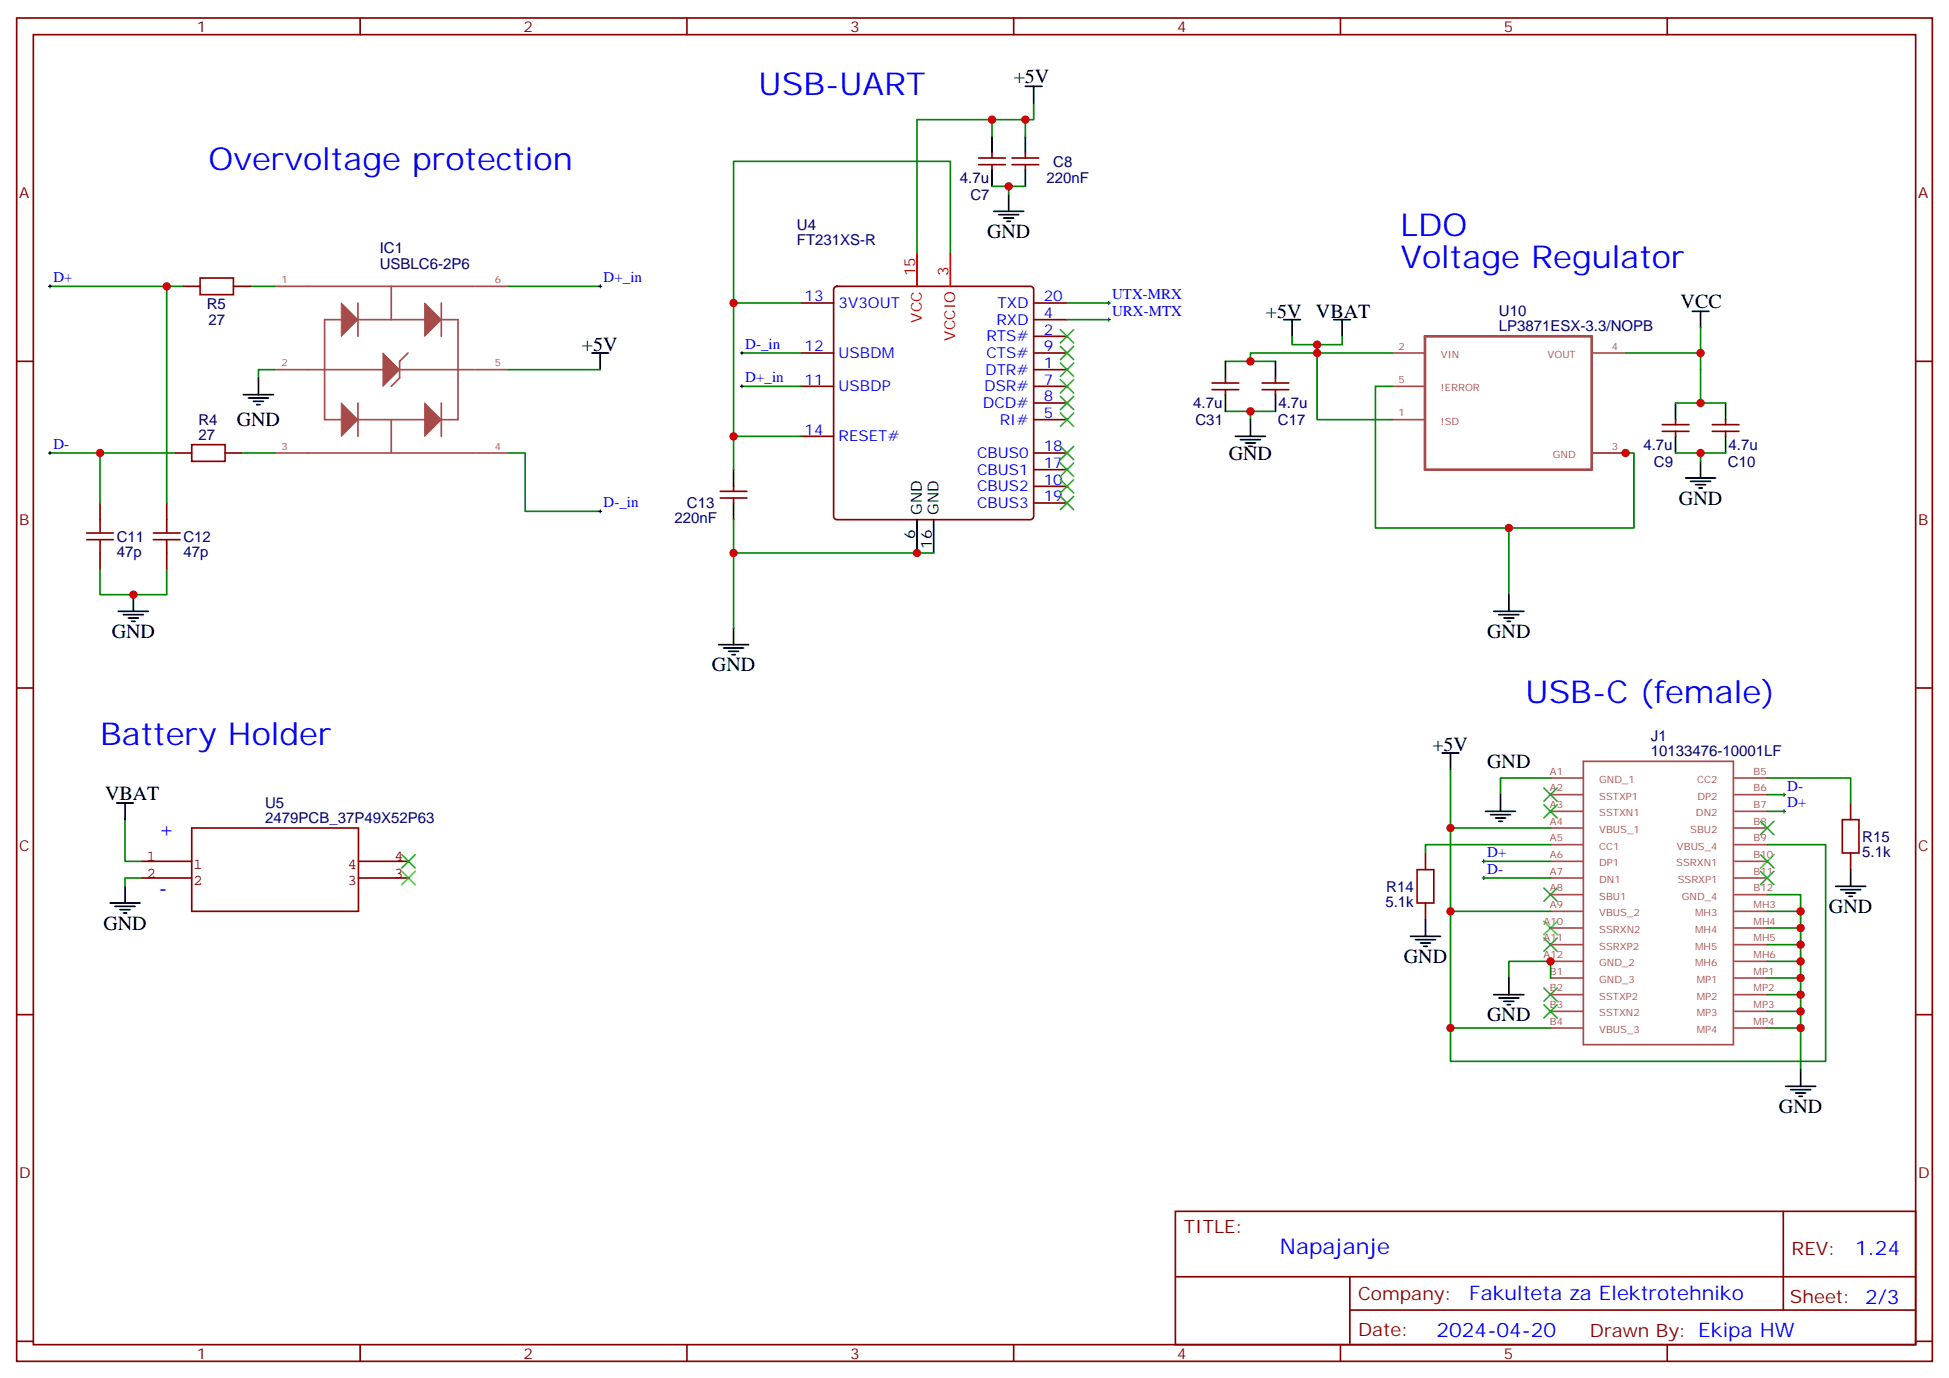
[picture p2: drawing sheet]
<svg xmlns="http://www.w3.org/2000/svg" width="412mm" height="292mm" viewBox="0 0 412 292" stroke-linecap="round" stroke-linejoin="round" font-family="sans-serif">
<g fill="none" stroke="#870000" stroke-width=".35">
<path d="M3.5 3.8h405.4v284.3h-405.4zM7.1 7.3h398.2v277.3h-398.2zM76.2 3.8v3.5M145.3 3.8v3.5M214.5 3.8v3.5M283.6 3.8v3.5M352.8 3.8v3.5M207.1 33.4h5.6M207.1 34.9h5.6M209.9 32.4v1M209.9 34.9v1M214.1 33.4h5.7"/>
<path d="M214.1 34.9h5.7M217 32.4v1M217 34.9v1M3.5 76.5h3.6M38.8 60.6h3.5M49.4 60.6h3.5M169.3 64.1h7.1M169.3 74.7h7.1M176.6 60.8l.5-.2h40.9a.71 .71 0 0 1 .7 .7v48a.76 .76 0 0 1-.7 .7h-40.9a.76 .76 0 0 1-.7-.7v-48zM218.7 64.1h7.1M218.7 67.7h7.1M218.7 71.2h7.1"/>
<path d="M218.7 74.7h7.1M218.7 78.2h7.1M405.3 76.5h3.6M37 95.9h3.6M47.6 95.9h3.6M169.3 81.8h7.1M169.3 92.4h7.1M218.7 81.8h7.1M218.7 85.3h7.1M218.7 88.8h7.1M218.7 95.9h7.1M218.7 99.4h7.1"/>
<path d="M256.5 81.1h5.6M256.5 82.5h5.6M259.3 80v1.1M259.3 82.5v1M267.1 81.1h5.6M267.1 82.5h5.6M269.9 80v1.1M269.9 82.5v1M351.7 89.9h5.7M351.7 91.3h5.7M354.5 88.8v1.1M354.5 91.3v1.1"/>
<path d="M362.3 89.9h5.6M362.3 91.3h5.6M365.1 88.8v1.1M365.1 91.3v1.1M21.2 106.5v3.5M21.2 117.1v3.5M35.3 106.5v3.5M35.3 117.1v3.5M152.4 104h5.6M152.4 105.4h5.6M155.2 102.9v1.1M155.2 105.4v1.1"/>
<path d="M218.7 102.9h7.1M218.7 106.5h7.1M3.5 145.6h3.6M405.3 145.6h3.6M391.6 170v3.5M301.6 180.6v3.5M301.6 191.1v3.6M391.6 180.6v3.5M3.5 214.8h3.6M405.3 214.8h3.6M248.7 256.4h156.6v28.2h-156.6zM377.3 256.4v20.9"/>
<path d="M248.7 270.2h156.5M285.6 277.3h119.6M285.6 270.2v14.2M3.5 283.9h3.6M76.2 284.6v3.5M145.3 284.6v3.5M214.5 284.6v3.5M283.6 284.6v3.5M352.8 284.6v3.5M405.3 283.9h3.6"/>
</g>
<path d="M194 53.6v7M201.1 53.6v7" fill="none" stroke="#f00" stroke-width=".35"/>
<g fill="none" stroke="#000" stroke-width=".35">
<path d="M217 18.3h3.5M218.7 18.3v3.5M209.9 28.9v3.5M209.9 35.9v3.5M217 28.9v3.5M217 35.9v3.5M210.3 44.7h6.3M211.3 45.4h4.2M212.4 46.1h2.1M213.1 46.8h.7M213.4 41.2v3.5M125.2 74.7h3.6"/>
<path d="M127 74.7v3.5M259.3 76.5v3.5M269.9 76.5v3.5M271.6 67.7h3.6M273.4 67.7v3.5M282.2 67.7h3.6M284 67.7v3.5M358.1 65.9h3.5M359.8 65.9v3.5M51.5 83.5h6.4M52.6 84.2h4.2M53.6 84.9h2.1"/>
<path d="M54.3 85.7h.7M54.7 80v3.5M155.2 99.4v3.5M259.3 83.5v3.6M261.4 92.4h6.4M262.5 93.1h4.2M263.5 93.8h2.1M264.2 94.5h.7M264.6 88.8v3.6M269.9 83.5v3.6M354.5 85.3v3.5M354.5 92.4v3.5"/>
<path d="M359.8 97.6v3.6M365.1 85.3v3.5M365.1 92.4v3.5M155.2 106.5v3.5M194 110v7.1M197.6 110v7.1M356.7 101.2h6.3M357.7 101.9h4.2M358.8 102.6h2.1M359.5 103.3h.7M25 129.4h6.4M26.1 130.1h4.2"/>
<path d="M27.2 130.8h2.1M27.9 131.5h.7M28.2 125.9v3.5M152 136.5h6.4M153.1 137.2h4.2M154.2 137.9h2.1M154.9 138.6h.7M155.2 132.9v3.6M316.1 129.4h6.3M317.1 130.1h4.3M318.2 130.8h2.1M318.9 131.5h.7"/>
<path d="M319.3 125.9v3.5M305.2 159.4h3.5M306.9 159.4v3.5M24.7 170h3.5M26.5 170v3.5M314.3 171.7h6.4M315.4 172.4h4.2M316.4 173.1h2.2M317.1 173.8h.8M317.5 168.2v3.5M23.3 191.1h6.3M24.3 191.8h4.3"/>
<path d="M25.4 192.5h2.1M26.1 193.3h.7M26.5 187.6v3.5M298.4 198.2h6.4M299.5 198.9h4.2M300.6 199.6h2.1M301.6 194.7v3.5M388.4 187.6h6.4M389.5 188.3h4.2M390.5 189h2.1M391.2 189.7h.7M391.6 184.1v3.5"/>
<path d="M301.3 200.3h.7M316.1 210.5h6.3M317.1 211.2h4.3M318.2 211.9h2.1M318.9 212.7h.7M319.3 207v3.5M377.8 229.9h6.4M378.9 230.6h4.2M379.9 231.4h2.2M380.6 232.1h.8M381 226.4v3.5"/>
</g>
<g fill="none" stroke="#3c3" stroke-width=".35">
<path d="M224.4 69.8l2.8 2.8M224.4 73.3l2.8 2.8M224.4 76.8l2.8 2.9M227.2 69.8l-2.8 2.8M227.2 73.3l-2.8 2.8M227.2 76.8l-2.8 2.9M224.4 80.4l2.8 2.8M224.4 83.9l2.8 2.8M224.4 87.4l2.8 2.8M224.4 94.5l2.8 2.8M224.4 98l2.8 2.8M227.2 80.4l-2.8 2.8"/>
<path d="M227.2 83.9l-2.8 2.8M227.2 87.4l-2.8 2.8M227.2 94.5l-2.8 2.8M227.2 98l-2.8 2.8M224.4 101.5l2.8 2.9M224.4 105.1l2.8 2.8M227.2 101.5l-2.8 2.9M227.2 105.1l-2.8 2.8M326.7 166.8l2.8 2.8M326.7 170.3l2.8 2.8M329.5 166.8l-2.8 2.8M329.5 170.3l-2.8 2.8"/>
<path d="M372.5 173.8l2.9 2.9M375.4 173.8l-2.9 2.9M85 180.9l2.8 2.8M85 184.4l2.8 2.9M87.8 180.9l-2.8 2.8M87.8 184.4l-2.8 2.9M326.7 188l2.8 2.8M326.7 195l2.8 2.8M326.7 198.5l2.8 2.9M329.5 188l-2.8 2.8M329.5 195l-2.8 2.8M329.5 198.5l-2.8 2.9"/>
<path d="M372.5 184.4l2.9 2.9M372.5 180.9l2.9 2.8M375.4 184.4l-2.9 2.9M375.4 180.9l-2.9 2.8M326.7 209.1l2.8 2.8M326.7 212.7l2.8 2.8M329.5 209.1l-2.8 2.8M329.5 212.7l-2.8 2.8"/>
</g>
<g fill="none" stroke="#008700" stroke-width=".35">
<path d="M209.9 25.3v3.6M209.9 39.4h7.1M213.4 39.4v1.8M217 25.3v3.6M218.7 21.8v3.5h-24.7v28.3M201.1 53.6v-19.5h-45.9v30h14.1M10.6 60.6h28.2M35.3 60.6v45.9M52.9 60.6h5.3M58.2 78.2h-3.5v1.8M107.6 60.6h19.4M107.6 78.2h19.4"/>
<path d="M155.2 64.1v28.3h14.1M157 74.7h12.3M225.8 67.7h8.8M225.8 64.1h8.8M259.3 76.5h10.6M273.4 71.2v1.8h5.3M278.7 74.7v14.1h15.9M278.7 74.7h15.9M278.7 74.7h-14.1v1.8M284 71.2v1.8h-5.3v1.7M344 74.7h15.8v10.6M359.8 69.4v5.3"/>
<path d="M10.6 95.9h26.4M21.2 95.9v10.6M51.2 95.9h7M107.6 95.9h3.5v12.3h15.9M155.2 92.4v7M157 81.8h12.3M259.3 87.1h10.6M264.6 87.1v1.7M294.6 81.8h-3.6v30h54.7v-15.9h-1.7M354.5 95.9h10.6M354.5 85.3h10.6M359.8 95.9v1.7"/>
<path d="M155.2 117.1v15.8M155.2 110v7.1h42.4M319.3 111.8v14.1M21.2 120.6v5.3h14.1v-5.3M26.5 173.5v8.8h3.5M306.9 162.9v12.4M328.1 175.3h-21.2v17.6h21.2M328.1 164.7h-10.6v3.5M328.1 178.8h-26.5v1.8M373.9 178.8h12.4v45.8h-79.4v-7M373.9 164.7h17.7v5.3M373.9 171.7h3.6"/>
<path d="M373.9 168.2h3.6M30 185.8h-3.5v1.8M306.9 192.9v24.7h21.2M314 185.8h14.1M314 182.3h14.1M373.9 189.4h7.1v37M373.9 200h7.1M373.9 196.4h7.1M373.9 192.9h7.1M319.3 207v-3.5h8.8v3.5M373.9 217.6h7.1M373.9 214.1h7.1"/>
<path d="M373.9 210.5h7.1M373.9 207h7.1M373.9 203.5h7.1"/>
</g>
<g fill="none" stroke="#000" stroke-width=".21">
<path d="M10.2 60.6h.7M10.6 60.3v.7M126.6 60.6h.8M127 60.3v.7M156.6 74.7h.7M157 74.4v.7M234.2 67.7h.7M234.2 64.1h.7M234.6 63.8v.7M234.6 67.3v.7M10.2 95.9h.7M10.6 95.5v.7"/>
<path d="M156.6 81.8h.7M157 81.4v.7M126.6 108.2h.8M127 107.9v.7M377.1 171.7h.7M377.1 168.2h.7M377.5 167.9v.7M377.5 171.4v.7M313.6 185.8h.7M313.6 182.3h.7M314 182v.7M314 185.5v.7"/>
</g>
<path d="M40.6 175.3h35.2v17.6h-35.2zM30 182.3h10.6M30 185.8h10.6M75.8 182.3h10.6M75.8 185.8h10.6" fill="none" stroke="#850000" stroke-width=".35"/>
<g fill="none" stroke="#a64a4a" stroke-width=".35">
<path d="M58.2 78.2h42.2M58.2 60.6h42.2M72.2 67.7h-3.5v21.1h3.5M75.7 64.1v7.1M75.7 67.7h14.1M82.8 60.6v7.1M86.3 74.7l-1.7 1.8v3.5l-1.8 1.8M93.4 64.1v7.1M93.4 67.7h3.5v21.1h-3.5M100.7 78.2h6.9M100.7 60.6h6.9M294.6 74.7h6.9"/>
<path d="M337 74.7h7M58.2 95.9h42.2M75.7 85.3v7.1M75.7 88.8h14.1M82.8 88.8v7.1M93.4 85.3v7.1M100.7 95.9h6.9M294.6 88.8h6.9M294.6 81.8h6.9M337 95.9h7M328.1 164.7h6.9M328.1 168.2h6.9"/>
<path d="M328.1 171.7h6.9M328.1 175.3h6.9M328.1 178.8h6.9M335 161.1h31.8v60h-31.8zM367 164.7h6.9M367 168.2h6.9M367 171.7h6.9M367 175.3h6.9M367 178.8h6.9M328.1 182.3h6.9M328.1 185.8h6.9M328.1 189.4h6.9"/>
<path d="M328.1 192.9h6.9M328.1 196.4h6.9M328.1 200h6.9M367 182.3h6.9M367 185.8h6.9M367 189.4h6.9M367 192.9h6.9M367 196.4h6.9M367 200h6.9M328.1 203.5h6.9M328.1 207h6.9M328.1 210.5h6.9"/>
<path d="M328.1 214.1h6.9M328.1 217.6h6.9M367 203.5h6.9M367 207h6.9M367 210.5h6.9M367 214.1h6.9M367 217.6h6.9"/>
</g>
<g fill="#a64a4a" stroke="#a64a4a" stroke-width=".21">
<path d="M81 74.7l3.6 3.5-3.6 3.6z"/>
<path d="M72.2 64.1l3.5 3.6-3.5 3.5z"/>
<path d="M72.2 85.3l3.5 3.5-3.5 3.6z"/>
<path d="M89.8 85.3l3.6 3.5-3.6 3.6z"/>
<path d="M89.8 64.1l3.6 3.6-3.6 3.5z"/>
</g>
<path d="M42.3 58.8h7.1v3.6h-7.1zM40.6 94.1h7v3.5h-7zM18.3 114.2h5.7M18.3 112.8h5.7M21.2 110v2.8M21.2 114.2v2.9M32.5 114.2h5.6M32.5 112.8h5.6M35.3 110v2.8M35.3 114.2v2.9M389.8 173.5h3.5v7.1h-3.5zM299.9 184.1h3.5v7h-3.5z" fill="none" stroke="#a10000" stroke-width=".35"/>
<path d="M301.5 71.2h35.3v28.2h-35.3z" fill="none" stroke="#a64a4a" stroke-width=".57"/>
<g fill="#c00">
<circle cx="155.2" cy="64.1" r=".88"/>
<circle cx="209.9" cy="25.3" r=".88"/>
<circle cx="217" cy="25.3" r=".88"/>
<circle cx="213.4" cy="39.4" r=".88"/>
<circle cx="306.9" cy="192.9" r=".88"/>
<circle cx="306.9" cy="217.6" r=".88"/>
<circle cx="328.1" cy="203.5" r=".88"/>
<circle cx="381" cy="217.6" r=".88"/>
<circle cx="381" cy="214.1" r=".88"/>
<circle cx="381" cy="210.5" r=".88"/>
<circle cx="381" cy="207" r=".88"/>
<circle cx="381" cy="203.5" r=".88"/>
<circle cx="381" cy="200" r=".88"/>
<circle cx="381" cy="196.4" r=".88"/>
<circle cx="381" cy="192.9" r=".88"/>
<circle cx="194" cy="117.1" r=".88"/>
<circle cx="155.2" cy="117.1" r=".88"/>
<circle cx="155.2" cy="92.4" r=".88"/>
<circle cx="306.9" cy="175.3" r=".88"/>
<circle cx="28.2" cy="125.9" r=".88"/>
<circle cx="21.2" cy="95.9" r=".88"/>
<circle cx="35.3" cy="60.6" r=".88"/>
<circle cx="278.7" cy="74.7" r=".88"/>
<circle cx="278.7" cy="73" r=".88"/>
<circle cx="319.3" cy="111.8" r=".88"/>
<circle cx="344" cy="95.9" r=".88"/>
<circle cx="359.8" cy="74.7" r=".88"/>
<circle cx="359.8" cy="85.3" r=".88"/>
<circle cx="359.8" cy="95.9" r=".88"/>
<circle cx="264.6" cy="87.1" r=".88"/>
<circle cx="264.6" cy="76.5" r=".88"/>
</g>
<g font-size="6.7" fill="#00f">
<text x="160.5" y="20">USB-UART</text>
<text x="44.1" y="35.9">Overvoltage protection</text>
<text x="296.3" y="50">LDO</text>
<text x="296.3" y="56.7">Voltage Regulator</text>
<text x="322.8" y="148.8">USB-C (female)</text>
<text x="21.2" y="157.6">Battery Holder</text>
</g>
<text font-size="4.6" fill="#00f" x="270.8" y="265.4">Napajanje</text>
<g font-size="4.2">
<text x="214.5" y="17.6">+5V</text>
<text x="208.8" y="50.4">GND</text>
<text x="355.6" y="65.2">VCC</text>
<text x="267.9" y="67.3">+5V</text>
<text x="278.4" y="67.3">VBAT</text>
<text x="123.1" y="74.3">+5V</text>
<text x="50.1" y="90.2">GND</text>
<text x="260" y="97.3">GND</text>
<text x="355.2" y="106.8">GND</text>
<text x="23.6" y="135">GND</text>
<text x="314.7" y="135">GND</text>
<text x="150.6" y="142.1">GND</text>
<text x="303.1" y="159">+5V</text>
<text x="314.7" y="162.6">GND</text>
<text x="22.2" y="169.3">VBAT</text>
<text x="21.9" y="196.8">GND</text>
<text x="387" y="193.3">GND</text>
<text x="297" y="203.8">GND</text>
<text x="314.7" y="216.2">GND</text>
<text x="376.4" y="235.6">GND</text>
</g>
<g font-size="4.2" fill="#00f">
<text x="33.5" y="177">+</text>
<text x="33.5" y="189.4">-</text>
<text x="392.5" y="265.7">1.24</text>
<text x="310.9" y="275.2">Fakulteta za Elektrotehniko</text>
<text x="304" y="283">2024-04-20</text>
</g>
<g font-size="3.9" fill="#800">
<text x="250.5" y="261">TITLE:</text>
<text x="379.1" y="265.7">REV:</text>
<text x="287.4" y="275.2">Company:</text>
<text x="378.7" y="275.8">Sheet: 2/3</text>
<text x="287.4" y="282.9">Date:</text>
<text x="336.4" y="282.9">Drawn By: Ekipa HW</text>
</g>
<g font-size="3.2" fill="#800">
<text x="41.6" y="6.8">1</text>
<text x="110.8" y="6.8">2</text>
<text x="179.9" y="6.8">3</text>
<text x="249.1" y="6.8">4</text>
<text x="318.2" y="6.8">5</text>
<text x="4.1" y="41.9">A</text>
<text x="405.9" y="41.9">A</text>
<text x="4.1" y="111.1">B</text>
<text x="405.9" y="111.1">B</text>
<text x="4.1" y="180.2">C</text>
<text x="405.9" y="180.2">C</text>
<text x="4.1" y="249.3">D</text>
<text x="405.9" y="249.3">D</text>
<text x="41.6" y="287.6">1</text>
<text x="110.8" y="287.6">2</text>
<text x="179.9" y="287.6">3</text>
<text x="249.1" y="287.6">4</text>
<text x="318.2" y="287.6">5</text>
</g>
<g font-size="3.2" fill="#000080">
<text x="222.9" y="35.3">C8</text>
<text x="203.1" y="38.8">4.7u</text>
<text x="221.4" y="38.8">220nF</text>
<text x="205.3" y="42.3">C7</text>
<text x="80.3" y="53.6">IC1</text>
<text x="168.6" y="51.8">FT231XS-R</text>
<text x="168.6" y="48.6">U4</text>
<text x="80.3" y="56.8">USBLC6-2P6</text>
<text x="43.8" y="65.3">R5</text>
<text x="44.1" y="68.8">27</text>
<text x="317.2" y="70.1">LP3871ESX-3.3/NOPB</text>
<text x="317.2" y="67">U10</text>
<text x="42" y="89.9">R4</text>
<text x="252.5" y="86.4">4.7u</text>
<text x="253" y="90">C31</text>
<text x="270.4" y="90">C17</text>
<text x="270.5" y="86.4">4.7u</text>
<text x="42" y="93.1">27</text>
<text x="347.7" y="95.2">4.7u</text>
<text x="365.7" y="95.2">4.7u</text>
<text x="350" y="98.8">C9</text>
<text x="365.6" y="98.8">C10</text>
<text x="145.4" y="107.6">C13</text>
<text x="142.7" y="110.8">220nF</text>
<text x="24.7" y="117.8">47p</text>
<text x="24.7" y="114.7">C11</text>
<text x="38.8" y="117.8">47p</text>
<text x="38.8" y="114.7">C12</text>
<text x="349.3" y="160.1">10133476-10001LF</text>
<text x="349.3" y="156.9">J1</text>
<text x="56.1" y="171">U5</text>
<text x="56.1" y="174.2">2479PCB_37P49X52P63</text>
<text x="394.1" y="178.2">R15</text>
<text x="394.1" y="181.3">5.1k</text>
<text x="293.2" y="191.9">5.1k</text>
<text x="293.3" y="188.8">R14</text>
</g>
<g font-size="3.2" fill="#00f">
<text x="11.3" y="59.7">D+</text>
<text x="127.7" y="59.7">D+_in</text>
<text x="170.2" y="63.8">13</text>
<text x="177.4" y="65.2">3V3OUT</text>
<text x="211.1" y="65.2">TXD</text>
<text x="220.8" y="63.8">20</text>
<text x="235.3" y="63.3">UTX-MRX</text>
<text x="210.8" y="68.7">RXD</text>
<text x="220.8" y="67.3">4</text>
<text x="220.8" y="70.8">2</text>
<text x="235.3" y="66.8">URX-MTX</text>
<text x="157.7" y="73.8">D-_in</text>
<text x="170.2" y="74.4">12</text>
<text x="177.4" y="75.8">USBDM</text>
<text x="208.7" y="75.8">CTS#</text>
<text x="208.7" y="72.2">RTS#</text>
<text x="220.8" y="74.4">9</text>
<text x="220.8" y="77.9">1</text>
<text x="157.7" y="80.9">D+_in</text>
<text x="170.2" y="81.4">11</text>
<text x="177.4" y="82.8">USBDP</text>
<text x="208.2" y="82.8">DSR#</text>
<text x="208.5" y="79.3">DTR#</text>
<text x="220.8" y="81.4">7</text>
<text x="208" y="86.4">DCD#</text>
<text x="211.5" y="89.9">RI#</text>
<text x="220.8" y="84.9">8</text>
<text x="220.8" y="88.5">5</text>
<text x="11.3" y="95">D-</text>
<text x="170.2" y="92">14</text>
<text x="177.4" y="93.4">RESET#</text>
<text x="220.8" y="95.5">18</text>
<text x="206.8" y="96.9">CBUS0</text>
<text x="206.8" y="100.5">CBUS1</text>
<text x="220.8" y="99.1">17</text>
<text x="127.7" y="107.4">D-_in</text>
<text x="206.8" y="104">CBUS2</text>
<text x="206.8" y="107.5">CBUS3</text>
<text x="220.8" y="102.6">10</text>
<text x="220.8" y="106.1">19</text>
<text x="378.2" y="167.3">D-</text>
<text x="378.2" y="170.9">D+</text>
<text x="314.7" y="185">D-</text>
<text x="314.7" y="181.4">D+</text>
</g>
<g font-size="3.2" fill="#f00">
<text x="193.7" y="58.5" transform="rotate(-90 193.7 58.5)">15</text>
<text x="200.7" y="58.5" transform="rotate(-90 200.7 58.5)">3</text>
<text x="195.1" y="68.3" transform="rotate(-90 195.1 68.3)">VCC</text>
<text x="202.1" y="72.1" transform="rotate(-90 202.1 72.1)">VCCIO</text>
</g>
<g font-size="3.2">
<text x="195.1" y="108.9" transform="rotate(-90 195.1 108.9)">GND</text>
<text x="198.6" y="108.9" transform="rotate(-90 198.6 108.9)">GND</text>
<text x="193.7" y="114.1" transform="rotate(-90 193.7 114.1)">6</text>
<text x="197.2" y="116.1" transform="rotate(-90 197.2 116.1)">16</text>
</g>
<g font-size="3.2" fill="#840000">
<text x="31" y="182.3">1</text>
<text x="31" y="185.8">2</text>
<text x="40.9" y="183.9">1</text>
<text x="73.6" y="183.9">4</text>
<text x="83.5" y="185.8">3</text>
<text x="83.5" y="182.3">4</text>
<text x="40.9" y="187.4">2</text>
<text x="73.6" y="187.4">3</text>
</g>
<g font-size="2.1" fill="#a54b4b">
<text x="59.5" y="59.9">1</text>
<text x="104.7" y="59.9">6</text>
<text x="59.5" y="77.6">2</text>
<text x="104.7" y="77.6">5</text>
<text x="295.9" y="74">2</text>
<text x="304.9" y="75.8">VIN</text>
<text x="327.5" y="75.8">VOUT</text>
<text x="341.1" y="74">4</text>
<text x="295.9" y="81.1">5</text>
<text x="304.9" y="82.8">!ERROR</text>
<text x="295.9" y="88.1">1</text>
<text x="304.9" y="89.9">!SD</text>
<text x="59.5" y="95.2">3</text>
<text x="104.7" y="95.2">4</text>
<text x="341.1" y="95.2">3</text>
<text x="328.6" y="96.9">GND</text>
<text x="328" y="164">A1</text>
<text x="328" y="167.5">A2</text>
<text x="338.4" y="165.7">GND_1</text>
<text x="359.1" y="165.7">CC2</text>
<text x="371.1" y="164">B5</text>
<text x="371.1" y="167.5">B6</text>
<text x="328" y="171">A3</text>
<text x="338.4" y="169.2">SSTXP1</text>
<text x="338.4" y="172.8">SSTXN1</text>
<text x="358.9" y="172.8">DN2</text>
<text x="359.2" y="169.2">DP2</text>
<text x="371.1" y="171">B7</text>
<text x="328" y="174.6">A4</text>
<text x="328" y="178.1">A5</text>
<text x="338.4" y="176.3">VBUS_1</text>
<text x="338.4" y="179.8">CC1</text>
<text x="354.8" y="179.8">VBUS_4</text>
<text x="357.6" y="176.3">SBU2</text>
<text x="371.1" y="174.6">B8</text>
<text x="371.1" y="178.1">B9</text>
<text x="328" y="181.6">A6</text>
<text x="328" y="185.1">A7</text>
<text x="338.4" y="183.4">DP1</text>
<text x="354.7" y="183.4">SSRXN1</text>
<text x="371.1" y="181.6">B10</text>
<text x="371.1" y="185.1">B11</text>
<text x="328" y="188.7">A8</text>
<text x="338.4" y="186.9">DN1</text>
<text x="338.4" y="190.4">SBU1</text>
<text x="355" y="186.9">SSRXP1</text>
<text x="355.9" y="190.4">GND_4</text>
<text x="371.1" y="188.7">B12</text>
<text x="326.6" y="195.7">A10</text>
<text x="328" y="192.2">A9</text>
<text x="338.4" y="193.9">VBUS_2</text>
<text x="338.4" y="197.5">SSRXN2</text>
<text x="358.7" y="193.9">MH3</text>
<text x="358.7" y="197.5">MH4</text>
<text x="371.1" y="192.2">MH3</text>
<text x="371.1" y="195.7">MH4</text>
<text x="326.6" y="199.3">A11</text>
<text x="326.6" y="202.8">A12</text>
<text x="338.4" y="201">SSRXP2</text>
<text x="358.7" y="201">MH5</text>
<text x="371.1" y="199.3">MH5</text>
<text x="371.1" y="202.8">MH6</text>
<text x="328" y="206.3">B1</text>
<text x="328" y="209.8">B2</text>
<text x="338.4" y="204.5">GND_2</text>
<text x="338.4" y="208.1">GND_3</text>
<text x="358.7" y="204.5">MH6</text>
<text x="359" y="208.1">MP1</text>
<text x="371.1" y="206.3">MP1</text>
<text x="371.1" y="209.8">MP2</text>
<text x="328" y="213.4">B3</text>
<text x="338.4" y="211.6">SSTXP2</text>
<text x="338.4" y="215.1">SSTXN2</text>
<text x="359" y="211.6">MP2</text>
<text x="359" y="215.1">MP3</text>
<text x="371.1" y="213.4">MP3</text>
<text x="328" y="216.9">B4</text>
<text x="338.4" y="218.6">VBUS_3</text>
<text x="359" y="218.6">MP4</text>
<text x="371.1" y="216.9">MP4</text>
</g>
</svg>
